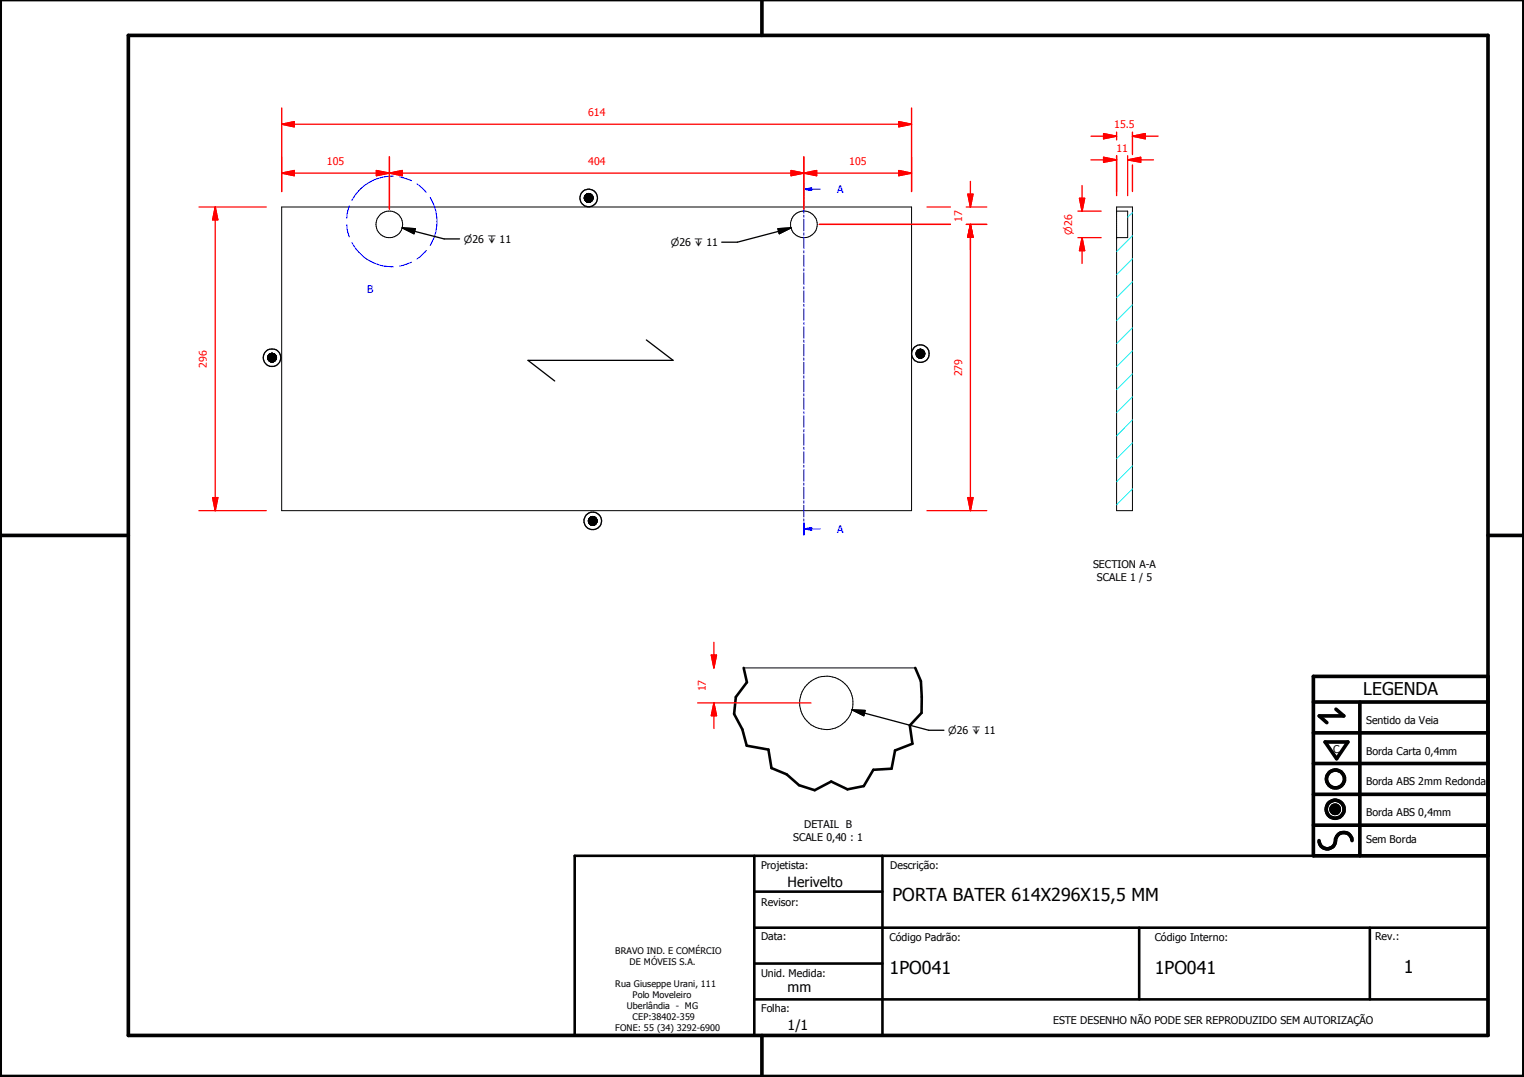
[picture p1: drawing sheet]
<svg xmlns="http://www.w3.org/2000/svg" width="297mm" height="210mm" viewBox="0 0 297 210" stroke-linecap="round" stroke-linejoin="round" font-family="sans-serif">
<g fill="none" stroke="#000" stroke-width=".19">
<path d="M113.9 38.5h1.7v.1zM113.9 38.5l1.7 .1h-1.7zM113.9 38.6l1.7 .1zM113.9 38.7h1.7v.1zM113.9 38.7l1.7 .1h-1.7zM113.9 38.8h1.7zM113.9 38.8l1.6 .1zM113.9 38.4l1.7 .1zM114 38.9h1.5zM114 38.9l1.5 .1zM114 38.3l1.6 .1zM114 38.2l1.5 .1z"/>
<path d="M114 39h1.5zM114 39l1.4 .1zM114 38.1l1.5 .1zM114 38.1h1.5zM114.1 39.1h1.3zM114.1 39.1l1.3 .1zM114.1 38.1h1.4zM114.1 39.2h1.3zM114.1 39.2h1.2zM114.1 38l1.3 .1zM114.2 39.2h1.1zM114.2 39.2l1 .1z"/>
<path d="M114.2 38h1.2zM114.3 39.3h.9zM114.3 39.3h.8zM114.3 37.9l1 .1h-1.1zM114.3 37.9l1 .1zM114.3 37.9h.9zM114.3 39.3l.8 .1zM114.3 37.8l.9 .1zM114.4 39.4h.7zM114.4 39.4h.6zM114.4 37.8h.7zM114.5 39.4h.5z"/>
<path d="M114.5 39.4h.4zM114.5 37.8h.6zM114.5 37.8h.5zM114.6 39.4h.3zM114.6 39.4h.2zM114.6 37.8h.4zM114.6 37.8h.3zM114.6 37.8h.2zM54.9 40.3h122.8v59.2h-122.8zM217.6 46.3h.1M217.6 41.1h2.2v5.2h-2.2M217.6 40.3h3.1v59.2h-3.1z"/>
<path d="M52.2 69.6h1.7v.1zM52.2 69.6l1.7 .1h-1.7zM52.2 69.7l1.7 .1zM52.2 69.8h1.7zM52.2 69.8l1.6 .1zM52.2 69.9h1.6zM52.2 69.9l1.6 .1zM52.2 69.6h1.7zM52.2 70l1.6 .1zM52.2 70.1h1.6zM52.2 69.4l1.6 .2h-1.6zM52.2 69.4h1.6v.2z"/>
<path d="M52.2 69.3l1.6 .1zM52.2 69.3h1.6zM52.3 70.1h1.5zM52.3 70.1l1.4 .1zM52.3 69.3h1.5zM52.4 70.2h1.3zM52.4 70.2l1.2 .1zM52.4 69.2l1.4 .1h-1.5zM52.4 69.2l1.4 .1zM52.4 70.3h1.2zM52.4 69.1l1.3 .1zM52.4 70.3l1.1 .1z"/>
<path d="M52.4 69.1h1.2zM52.5 70.4h1zM52.5 70.4h.9zM52.5 69l1.1 .1zM52.6 70.4h.8zM52.6 70.4l.8 .1zM52.6 69h.9h-1zM52.6 69h.9zM52.7 70.5h.7zM52.7 70.5h.6zM52.7 68.9l.7 .1zM52.7 68.9h.7z"/>
<path d="M52.7 70.5h.5zM52.7 68.9h.6zM52.9 70.5h.3zM52.9 70.5l.2 .1zM52.9 68.9h.4zM52.9 68.9h.3zM52.9 70.6h.2zM52.9 68.9h.2zM178.6 68.8l1.7 .1zM178.6 68.9h1.7v.1zM178.6 68.9l1.7 .1h-1.7zM178.6 69h1.7z"/>
<path d="M178.6 69l1.6 .1zM178.6 69.1h1.6zM178.6 69.1l1.6 .1zM178.6 68.7l1.7 .1zM178.6 69.2h1.6v.1zM178.6 69.2l1.6 .1h-1.6zM178.6 69.3h1.6zM178.6 69.3h1.5zM178.6 68.7h1.6zM178.6 68.6l1.6 .1zM178.6 68.6h1.6zM178.6 69.3l1.5 .1z"/>
<path d="M178.6 68.5l1.6 .1zM178.7 69.4h1.4zM178.7 69.4l1.3 .1zM178.7 68.5h1.4h-1.5zM178.7 68.5h1.4zM178.8 69.5h1.2zM178.8 69.5l1.2 .1zM178.8 68.4l1.3 .1zM178.8 68.4h1.2zM178.9 69.6h1.1zM178.9 69.6h1zM178.9 68.3l1.1 .1z"/>
<path d="M178.9 69.6l.9 .1zM178.9 68.2l1.1 .1zM178.9 68.2h1zM179 69.7h.8zM179 69.7h.7zM179 68.2h.9zM179 68.2h.8zM179 68.2h.7zM179.2 69.7h.5zM179.2 69.7l.4 .1zM179.2 68.2h.5zM179.2 69.8h.4z"/>
<path d="M179.2 69.8h.3zM179.2 68.1l.5 .1zM179.3 69.8h.2zM179.3 68.1h.3zM179.3 68.1h.2zM114.7 101.4l1.7 .1zM114.7 101.5h1.7v.1zM114.7 101.5l1.7 .1h-1.7zM114.7 101.6l1.7 .1zM114.7 101.7h1.7zM114.7 101.7l1.6 .1zM114.7 101.8h1.6v.1z"/>
<path d="M114.7 101.8l1.6 .1h-1.5zM114.7 101.3l1.7 .1zM114.7 101.3h1.7zM114.8 101.9h1.5zM114.8 101.9h1.4zM114.8 101.2l1.5 .1zM114.8 101.9l1.4 .1zM114.8 101.1l1.5 .1zM114.8 102h1.4zM114.8 102l1.4 .1zM114.8 101l1.4 .1zM114.9 102.1h1.3z"/>
<path d="M114.9 102.1l1.2 .1zM114.9 101h1.3zM115 102.2h1.1zM115 102.2h1zM115 100.9l1.2 .1h-1.3zM115 100.9l1.2 .1zM115 102.2l.9 .1zM115 100.8l1.1 .1zM115 100.8h1zM115.1 102.3h.8zM115.1 100.8h.9zM115.1 100.8h.8z"/>
<path d="M115.2 102.3h.7zM115.2 102.3h.6zM115.2 100.8h.7zM115.3 102.3h.5zM115.3 102.3l.4 .1zM115.3 100.7l.6 .1zM115.3 100.7h.5zM115.4 102.4h.3zM115.4 102.4h.2zM115.4 100.7h.4zM115.4 100.7h.3zM115.4 100.7h.2z"/>
<path d="M144.9 130.2h33.5M259.4 157.6l1.6 .1zM259.4 157.7l1.6 .1zM259.4 157.8l1.6 .1zM259.4 157.9h1.6v.1zM259.4 157.9l1.6 .1h-1.5zM259.4 157.6h1.6zM259.5 158h1.5zM259.5 158l1.4 .1zM259.5 157.5l1.5 .1zM259.5 158.1h1.4zM259.5 157.4l1.5 .1z"/>
<path d="M259.5 158.1l1.4 .1zM259.5 157.3l1.4 .1zM259.6 158.2h1.3zM259.6 158.2h1.2zM259.6 157.2l1.3 .1zM259.6 158.2l1.2 .1zM259.6 157.2h1.3zM259.7 158.3h1.1zM259.7 158.3l1 .1zM259.7 157.1l1.1 .1zM259.7 157.1h1.1zM259.8 158.4h.9z"/>
<path d="M259.8 158.4h.8zM259.8 157.1h1zM259.8 157.1h.9zM259.8 158.4l.8 .1zM259.8 157l.9 .1zM259.8 157h.8zM259.9 158.5h.7zM259.9 158.5h.6zM259.9 157h.7zM260 158.5h.5zM260 158.5h.4zM260 157h.6z"/>
<path d="M260.1 158.5h.3zM260.1 158.5h.2zM260.1 156.9l.4 .1zM260.1 156.9h.3zM260.1 156.9h.2z"/>
<circle cx="75.9" cy="43.7" r="2.6"/>
<circle cx="156.7" cy="43.7" r="2.6"/>
<circle cx="161" cy="137" r="5.2"/>
</g>
<path d="M144.9 130.2l.7 2.8-2.2 2.8-.3 3.3 1.6 3.1 .8 3.1 4.3 .8 .6 3.6 2.9 1.2 2.4 2.1 3.1 1 3.2-1.7 3.2 1.5 3.2-.6 1.8-3.2 3.6-.2 .7-3.5 3.3-1.4-.5-3.5 2.3-2.5 .1-3.1-.2-3-1.1-2.6M112 166.8h178v35h-178zM147 173.8h25M147 166.8v35M172 166.8v35M147 194.8h143M147 180.8h143M147 187.8h25M222 180.8v14M267 180.8v14" fill="none" stroke="#000" stroke-width=".51"/>
<g fill="#000">
<path d="M113.9 38.4l1.7 .1zM114 38.3l1.6 .1zM114 38.2l1.5 .1zM114 38.1l1.5 .1zM114 38.1h1.5zM114.1 38.1h1.4zM114.1 38l1.3 .1zM114.2 38h1.2zM114.3 37.9l1 .1h-1.1zM114.3 37.9l1 .1zM114.3 37.9h.9zM114.3 37.8l.9 .1z"/>
<path d="M114.4 37.8h.7zM114.5 37.8h.6zM114.5 37.8h.5zM114.6 37.8h.4zM114.6 37.8h.3zM114.6 37.8h.2zM114.6 39.4h.2zM114.5 39.4h.4zM114.6 39.4h.3zM114.4 39.4h.6zM114.5 39.4h.5zM114.3 39.3l.8 .1z"/>
<path d="M114.4 39.4h.7zM114.3 39.3h.8zM114.2 39.2l1 .1zM114.3 39.3h.9zM114.1 39.2h1.2zM114.2 39.2h1.1zM114.1 39.1l1.3 .1zM114.1 39.2h1.3zM114 39l1.4 .1zM114.1 39.1h1.3zM114 38.9l1.5 .1zM114 39h1.5z"/>
<path d="M113.9 38.8l1.6 .1zM114 38.9h1.5zM113.9 38.7l1.7 .1h-1.7zM113.9 38.8h1.7zM113.9 38.5h1.7v.1zM113.9 38.5l1.7 .1h-1.7zM113.9 38.6l1.7 .1zM113.9 38.7h1.7v.1zM52.2 69.6h1.7zM52.2 69.4l1.6 .2h-1.6zM52.2 69.4h1.6v.2zM52.2 69.3l1.6 .1z"/>
<path d="M52.2 69.3h1.6zM52.3 69.3h1.5zM52.4 69.2l1.4 .1h-1.5zM52.4 69.2l1.4 .1zM52.4 69.1l1.3 .1zM52.4 69.1h1.2zM52.5 69l1.1 .1zM52.6 69h.9h-1zM52.6 69h.9zM52.7 68.9l.7 .1zM52.7 68.9h.7zM52.7 68.9h.6z"/>
<path d="M52.9 68.9h.4zM52.9 68.9h.3zM52.9 68.9h.2zM52.9 70.5l.2 .1zM52.9 70.6h.2zM52.7 70.5h.5zM52.9 70.5h.3zM52.7 70.5h.6zM52.6 70.4l.8 .1zM52.7 70.5h.7zM52.5 70.4h.9zM52.6 70.4h.8z"/>
<path d="M52.4 70.3l1.1 .1zM52.5 70.4h1zM52.4 70.3h1.2zM52.4 70.2l1.2 .1zM52.3 70.1l1.4 .1zM52.4 70.2h1.3zM52.2 70.1h1.6zM52.3 70.1h1.5zM52.2 69.9l1.6 .1zM52.2 70l1.6 .1zM52.2 69.8l1.6 .1zM52.2 69.9h1.6z"/>
<path d="M52.2 69.6h1.7v.1zM52.2 69.6l1.7 .1h-1.7zM52.2 69.7l1.7 .1zM52.2 69.8h1.7zM178.6 68.7l1.7 .1zM178.6 68.7h1.6zM178.6 68.6l1.6 .1zM178.6 68.6h1.6zM178.6 68.5l1.6 .1zM178.7 68.5h1.4h-1.5zM178.7 68.5h1.4zM178.8 68.4l1.3 .1z"/>
<path d="M178.8 68.4h1.2zM178.9 68.3l1.1 .1zM178.9 68.2l1.1 .1zM178.9 68.2h1zM179 68.2h.9zM179 68.2h.8zM179 68.2h.7zM179.2 68.2h.5zM179.2 68.1l.5 .1zM179.3 68.1h.3zM179.3 68.1h.2zM179.2 69.8h.3z"/>
<path d="M179.3 69.8h.2zM179.2 69.7l.4 .1zM179.2 69.8h.4zM179 69.7h.7zM179.2 69.7h.5zM178.9 69.6l.9 .1zM179 69.7h.8zM178.9 69.6h1zM178.8 69.5l1.2 .1zM178.9 69.6h1.1zM178.7 69.4l1.3 .1zM178.8 69.5h1.2z"/>
<path d="M178.6 69.3l1.5 .1zM178.7 69.4h1.4zM178.6 69.3h1.5zM178.6 69.1l1.6 .1zM178.6 69.2h1.6v.1zM178.6 69.2l1.6 .1h-1.6zM178.6 69.3h1.6zM178.6 69l1.6 .1zM178.6 69.1h1.6zM178.6 68.8l1.7 .1zM178.6 68.9h1.7v.1zM178.6 68.9l1.7 .1h-1.7z"/>
<path d="M178.6 69h1.7zM114.7 101.3l1.7 .1zM114.7 101.3h1.7zM114.8 101.2l1.5 .1zM114.8 101.1l1.5 .1zM114.8 101l1.4 .1zM114.9 101h1.3zM115 100.9l1.2 .1h-1.3zM115 100.9l1.2 .1zM115 100.8l1.1 .1zM115 100.8h1zM115.1 100.8h.9z"/>
<path d="M115.1 100.8h.8zM115.2 100.8h.7zM115.3 100.7l.6 .1zM115.3 100.7h.5zM115.4 100.7h.4zM115.4 100.7h.3zM115.4 100.7h.2zM115.4 102.4h.2zM115.3 102.3l.4 .1zM115.4 102.4h.3zM115.2 102.3h.6zM115.3 102.3h.5z"/>
<path d="M115.1 102.3h.8zM115.2 102.3h.7zM115 102.2l.9 .1zM115 102.2h1zM114.9 102.1l1.2 .1zM115 102.2h1.1zM114.8 102l1.4 .1zM114.9 102.1h1.3zM114.8 101.9l1.4 .1zM114.8 102h1.4zM114.8 101.9h1.4zM114.7 101.8l1.6 .1h-1.5z"/>
<path d="M114.8 101.9h1.5zM114.7 101.7l1.6 .1zM114.7 101.8h1.6v.1zM114.7 101.4l1.7 .1zM114.7 101.5h1.7v.1zM114.7 101.5l1.7 .1h-1.7zM114.7 101.6l1.7 .1zM114.7 101.7h1.7zM259.4 157.6h1.6zM259.5 157.5l1.5 .1zM259.5 157.4l1.5 .1zM259.5 157.3l1.4 .1z"/>
<path d="M259.6 157.2l1.3 .1zM259.6 157.2h1.3zM259.7 157.1l1.1 .1zM259.7 157.1h1.1zM259.8 157.1h1zM259.8 157.1h.9zM259.8 157l.9 .1zM259.8 157h.8zM259.9 157h.7zM260 157h.6zM260.1 156.9l.4 .1zM260.1 156.9h.3z"/>
<path d="M260.1 156.9h.2zM260.1 158.5h.2zM260 158.5h.4zM260.1 158.5h.3zM259.9 158.5h.6zM260 158.5h.5zM259.8 158.4l.8 .1zM259.9 158.5h.7zM259.8 158.4h.8zM259.7 158.3l1 .1zM259.8 158.4h.9zM259.6 158.2l1.2 .1z"/>
<path d="M259.7 158.3h1.1zM259.6 158.2h1.2zM259.5 158.1l1.4 .1zM259.6 158.2h1.3zM259.5 158l1.4 .1zM259.5 158.1h1.4zM259.4 157.9l1.6 .1h-1.5zM259.5 158h1.5zM259.4 157.6l1.6 .1zM259.4 157.7l1.6 .1zM259.4 157.8l1.6 .1zM259.4 157.9h1.6v.1z"/>
</g>
<g fill="none" stroke="#000" stroke-width=".71">
<path d="M148.5 0v6.9M297 -.1v209.9h-297v-209.9M25 6.9h265v194.9h-265zM0 104.4h25M290 104.4h7M256 136.8h34M260.4 138.2l1.5 1.3h-4.8l1.5 1.3M265 136.8v30M290 131.8h-34v35h34M256 154.8h34M256 148.8h34M256 142.8h34"/>
<path d="M258.3 144.6h4.4l-2.2 3.3zM256 160.8h34M257.1 163.8a1.62 1.62 0 0 0 1.8 1.6 1.62 1.62 0 0 0 1.4-1.9 1.63 1.63 0 0 1 1.7-1.2 1.63 1.63 0 0 1 1.5 1.5M148.5 201.8v8"/>
<circle cx="260.2" cy="157.7" r="1.76"/>
<circle cx="260.2" cy="157.7" r=".82"/>
<circle cx="260.3" cy="151.8" r="1.76"/>
</g>
<g fill="none" stroke="#00f" stroke-width=".19">
<path d="M156.7 35.7v2.3M156.7 38.4v.5M156.7 39.2v2.3M156.7 36.9h1.5M156.7 41.9v.4M156.7 42.7v2.3M156.7 45.4v.4M156.7 46.2v2.3M156.7 48.9v.4M156.7 49.7v2.3M156.7 52.4v.4M156.7 53.2v2.3"/>
<path d="M156.7 55.8v.5M156.7 56.7v2.3M156.7 59.3v.5M156.7 60.2v2.2M156.7 62.8v.4M156.7 63.6v2.3M156.7 66.3v.5M156.7 67.1v2.3M156.7 69.8v.4M156.7 70.6v2.3M156.7 73.2v.5M156.7 74.1v2.3"/>
<path d="M156.7 76.8v.4M156.7 77.6v2.2M156.7 80.2v.4M156.7 81v2.3M156.7 83.7v.5M156.7 84.5v2.3M156.7 87.2v.4M156.7 88v2.3M156.7 90.7v.4M156.7 91.5v2.3M156.7 94.1v.5M156.7 95v2.2"/>
<path d="M156.7 97.6v.5M156.7 98.5v2.3M156.7 101.1v.5M156.7 101.9v2.3"/>
</g>
<path d="M156.7 35.7v2.3M156.7 101.9v2.3" fill="none" stroke="#00f" stroke-width=".3"/>
<path d="M156.7 36.9l1.5-.3v.5z" fill="#00f"/>
<path d="M156.7 36.9l1.5-.3v.5zM158.2 36.9h1.7M156.7 103.1h1.5" fill="none" stroke="#00f" stroke-width=".19"/>
<path d="M156.7 103.1l1.5-.3v.5z" fill="#00f"/>
<path d="M76.7 34.3a9 9 0 0 0-8.1 4.7M77.9 34.5l2.3 .7M81.3 35.9l1.8 1.6M83.9 38.5a9 9 0 0 1 0 9.3M67.6 43.8l.5 2.4M68.1 40.1l-.5 2.4M68.6 47.3a8.8 8.8 0 0 0 8.1 4.7M80.2 51.1l-2.3 .8M83.1 48.8l-1.8 1.7M156.7 103.1l1.5-.3v.5zM158.2 103.1h1.7" fill="none" stroke="#00f" stroke-width=".19"/>
<g fill="none" stroke="#0ff" stroke-width=".19">
<path d="M220.7 59.4l-3.1 3.1M220.7 54.9l-3.1 3.1M220.7 50.4l-3.1 3.1M220.7 45.9l-3.1 3.1M220.7 41.4l-.9 .9M220.7 77.3l-3.1 3.1M220.7 72.9l-3.1 3M220.7 68.4l-3.1 3.1M220.7 63.9l-3.1 3.1M220.7 95.3l-3.1 3.1M220.7 90.8l-3.1 3.1M220.7 86.3l-3.1 3.1"/>
<path d="M220.7 81.8l-3.1 3.2"/>
</g>
<path d="M54.9 24.2h2.5" fill="none" stroke="#f00" stroke-width=".25"/>
<path d="M54.9 24.2l2.5-.5v1z" fill="#f00"/>
<path d="M54.9 24.2l2.5-.5v1zM175.2 24.2h2.5" fill="none" stroke="#f00" stroke-width=".25"/>
<path d="M175.2 23.7l2.5 .5-2.5 .5z" fill="#f00"/>
<path d="M54.9 21v16.3M57.4 24.2h117.8M175.2 23.7l2.5 .5-2.5 .5zM177.7 21v16.3M41.9 97v2.5" fill="none" stroke="#f00" stroke-width=".25"/>
<path d="M41.4 97h1.1l-.6 2.5z" fill="#f00"/>
<path d="M41.9 40.3v2.5M41.4 97h1.1l-.6 2.5z" fill="none" stroke="#f00" stroke-width=".25"/>
<path d="M41.9 40.3l.6 2.5h-1.1z" fill="#f00"/>
<path d="M38.8 40.3h13.1M41.9 40.3l.6 2.5h-1.1zM41.9 42.8v54.2M38.8 99.5h13.1M189.1 97v2.5" fill="none" stroke="#f00" stroke-width=".25"/>
<path d="M188.6 97h1l-.5 2.5z" fill="#f00"/>
<path d="M189.1 43.7v2.5M188.6 97h1l-.5 2.5z" fill="none" stroke="#f00" stroke-width=".25"/>
<path d="M189.1 43.7l.5 2.5h-1z" fill="#f00"/>
<path d="M159.7 43.7h25.5M188.3 43.7h4M189.1 43.7l.5 2.5h-1zM189.1 43.7v53.3M180.7 99.5h11.6" fill="none" stroke="#f00" stroke-width=".25"/>
<path d="M189.1 43.7l.5 2.5h-1z" fill="#f00"/>
<path d="M189.1 37.8v2.5M189.1 43.7l.5 2.5h-1z" fill="none" stroke="#f00" stroke-width=".25"/>
<path d="M188.6 37.8h1l-.5 2.5z" fill="#f00"/>
<path d="M54.9 33.7h2.5M188.6 37.8h1l-.5 2.5zM189.1 35.3v2.5M159.7 43.7h25.5M180.7 40.3h4.5M188.3 40.3h4M188.3 43.7h4M189.1 46.2v2.5" fill="none" stroke="#f00" stroke-width=".25"/>
<path d="M54.9 33.7l2.5-.5v1z" fill="#f00"/>
<path d="M54.9 33.7l2.5-.5v1zM73.4 33.7h2.5" fill="none" stroke="#f00" stroke-width=".25"/>
<path d="M73.4 33.2l2.5 .5-2.5 .5z" fill="#f00"/>
<path d="M54.9 30.6v6.7M57.4 33.7h16M73.4 33.2l2.5 .5-2.5 .5zM75.9 33.7h2.5M75.9 30.6v10.2" fill="none" stroke="#f00" stroke-width=".25"/>
<path d="M75.9 33.7l2.5-.5v1z" fill="#f00"/>
<path d="M75.9 33.7l2.5-.5v1zM154.2 33.7h2.5" fill="none" stroke="#f00" stroke-width=".25"/>
<path d="M154.2 33.2l2.5 .5-2.5 .5z" fill="#f00"/>
<path d="M75.9 30.6v10.2M78.4 33.7h75.8M154.2 33.2l2.5 .5-2.5 .5zM156.7 33.7h2.5M156.7 30.6v10.2" fill="none" stroke="#f00" stroke-width=".25"/>
<path d="M156.7 33.7l2.5-.5v1z" fill="#f00"/>
<path d="M156.7 33.7l2.5-.5v1zM175.2 33.7h2.5" fill="none" stroke="#f00" stroke-width=".25"/>
<path d="M175.2 33.2l2.5 .5-2.5 .5z" fill="#f00"/>
<path d="M156.7 30.6v10.2M159.2 33.7h16M175.2 33.2l2.5 .5-2.5 .5zM177.7 30.6v6.7M210.9 38.7v2.4" fill="none" stroke="#f00" stroke-width=".25"/>
<g fill="none" stroke="#000" stroke-width=".25">
<path d="M78.4 44.4l2.5 .2-.2 1zM78.4 44.4l8.2 2.2h3M151.6 44.6l2.6-.2-2.3 1.2zM154.2 44.4l-10.5 2.8h-3M126 66.3l5.2 3.9h-28.3l5.2 4.1"/>
<circle cx="114.7" cy="38.6" r=".86"/>
<circle cx="114.7" cy="38.6" r="1.7"/>
<circle cx="53" cy="69.7" r="1.72"/>
<circle cx="53" cy="69.7" r=".86"/>
<circle cx="179.4" cy="68.9" r="1.7"/>
<circle cx="179.4" cy="68.9" r=".85"/>
<circle cx="115.5" cy="101.5" r="1.71"/>
<circle cx="115.5" cy="101.5" r=".86"/>
</g>
<path d="M78.4 44.4l2.5 .2-.2 1zM151.6 44.6l2.6-.2-2.3 1.2z" fill="#000"/>
<path d="M210.4 38.7h1l-.5 2.4z" fill="#f00"/>
<path d="M210.4 38.7h1l-.5 2.4zM210.9 46.3v2.6" fill="none" stroke="#f00" stroke-width=".25"/>
<path d="M210.9 46.3l.5 2.6h-1z" fill="#f00"/>
<path d="M210.9 36.2v2.5M215.1 31.2h2.5M210.1 41.1h4.5M210.1 46.3h4.5M210.9 46.3l.5 2.6h-1zM210.9 48.9v2.5" fill="none" stroke="#f00" stroke-width=".25"/>
<path d="M215.1 30.6l2.5 .6-2.5 .4z" fill="#f00"/>
<path d="M215.1 30.6l2.5 .6-2.5 .4zM219.8 31.2h2.5" fill="none" stroke="#f00" stroke-width=".25"/>
<path d="M219.8 31.2l2.5-.6v1z" fill="#f00"/>
<path d="M212.6 31.2h2.5M217.6 30.4v7.7M219.8 31.2l2.5-.6v1zM219.8 30.4v7.7M220.7 26.5h2.5M222.3 31.2h2.5" fill="none" stroke="#f00" stroke-width=".25"/>
<path d="M220.7 26.5l2.5-.5v1.1z" fill="#f00"/>
<path d="M215.1 26.5h2.5M220.7 26.5l2.5-.5v1.1z" fill="none" stroke="#f00" stroke-width=".25"/>
<path d="M215.1 26l2.5 .5-2.5 .6z" fill="#f00"/>
<path d="M212.6 26.5h2.5M215.1 26l2.5 .5-2.5 .6zM217.6 25.7v1.6M217.6 30.4v6.9M220.7 25.7v4.4M220.7 32.1v5.2M223.2 26.5h2.5M139.1 127.7v2.5" fill="none" stroke="#f00" stroke-width=".25"/>
<path d="M138.6 127.7h1.1l-.6 2.5z" fill="#f00"/>
<path d="M138.6 127.7h1.1l-.6 2.5zM139.1 137v2.5" fill="none" stroke="#f00" stroke-width=".25"/>
<path d="M139.1 137l.6 2.5h-1.1z" fill="#f00"/>
<path d="M136 137h22.1M139.1 137l.6 2.5h-1.1zM139.1 125.2v2.5M139.1 139.5v2.5" fill="none" stroke="#f00" stroke-width=".25"/>
<path d="M166.1 138.3l2.5 .2-.2 1zM166.1 138.3l14.9 4h3" fill="none" stroke="#000" stroke-width=".25"/>
<path d="M166.1 138.3l2.5 .2-.2 1z" fill="#000"/>
<g font-size="3.5">
<text x="173.9" y="175.7">PORTA BATER 614X296X15,5 MM</text>
<text x="173.4" y="189.7">1PO041</text>
<text x="225.1" y="189.7">1PO041</text>
<text x="273.6" y="189.7">1</text>
</g>
<text font-size="3.4" x="265.7" y="135.4">LEGENDA</text>
<g font-size="2.7">
<text x="153.5" y="172.8">Herivelto</text>
<text x="153.5" y="193.4">mm</text>
<text x="153.5" y="200.8">1/1</text>
</g>
<g font-size="2.1" fill="#f00">
<text x="114.6" y="22.6">614</text>
<text x="217.2" y="24.9">15.5</text>
<text x="217.6" y="29.6">11</text>
<text x="63.7" y="32.1">105</text>
<text x="114.6" y="32.1">404</text>
<text x="165.5" y="32.1">105</text>
<text x="187.5" y="43.2" transform="rotate(-90 187.5 43.2)">17</text>
<text x="40.3" y="71.6" transform="rotate(-90 40.3 71.6)">296</text>
<text x="187.5" y="73.3" transform="rotate(-90 187.5 73.3)">279</text>
<text x="137.6" y="134.7" transform="rotate(-90 137.6 134.7)">17</text>
</g>
<g font-size="2.1" fill="#00f">
<text x="163.2" y="37.7">A</text>
<text x="71.6" y="57.1">B</text>
<text x="163.2" y="103.8">A</text>
</g>
<g font-size="2.1">
<text x="213.1" y="110.8">SECTION A-A</text>
<text x="213.8" y="113.2">SCALE 1 / 5</text>
<text x="266.3" y="141.1">Sentido da Veia</text>
<text x="259.8" y="146.7">C</text>
<text x="266.3" y="147.2">Borda Carta 0,4mm</text>
<text x="266.3" y="153.1">Borda ABS 2mm Redonda</text>
<text x="156.8" y="161.4">DETAIL B</text>
<text x="266.3" y="159">Borda ABS 0,4mm</text>
<text x="154.6" y="163.9">SCALE 0,40 : 1</text>
<text x="266.3" y="164.4">Sem Borda</text>
<text x="148.4" y="169.3">Projetista:</text>
<text x="173.5" y="169.5">Descrição:</text>
<text x="148.4" y="176.6">Revisor:</text>
<text x="148.4" y="183.2">Data:</text>
<text x="173.4" y="183.3">Código Padrão:</text>
<text x="225.1" y="183.3">Código Interno:</text>
<text x="268" y="183.2">Rev.:</text>
<text x="148.4" y="190.5">Unid. Medida:</text>
<text x="148.4" y="197.2">Folha:</text>
<text x="205.3" y="199.5">ESTE DESENHO NÃO PODE SER REPRODUZIDO SEM AUTORIZAÇÃO</text>
</g>
<g font-size="1.9">
<text x="90.4" y="47.4">⌀26 ↧ 11</text>
<text x="130.7" y="48">⌀26 ↧ 11</text>
<text x="184.8" y="143.1">⌀26 ↧ 11</text>
</g>
<text font-size="1.9" fill="#f00" x="209" y="45.8" transform="rotate(-90 209 45.8)">⌀26</text>
<g font-size="1.8">
<text x="119.9" y="186">BRAVO IND. E COMÉRCIO</text>
<text x="122.7" y="188.1">DE MÓVEIS S.A.</text>
<text x="119.9" y="192.4">Rua Giuseppe Urani, 111</text>
<text x="122.2" y="196.7">Uberlândia - MG</text>
<text x="123.3" y="194.6">Polo Moveleiro</text>
<text x="119.9" y="201">FONE: 55 (34) 3292-6900</text>
<text x="123.3" y="198.8">CEP:38402-359</text>
</g>
</svg>
